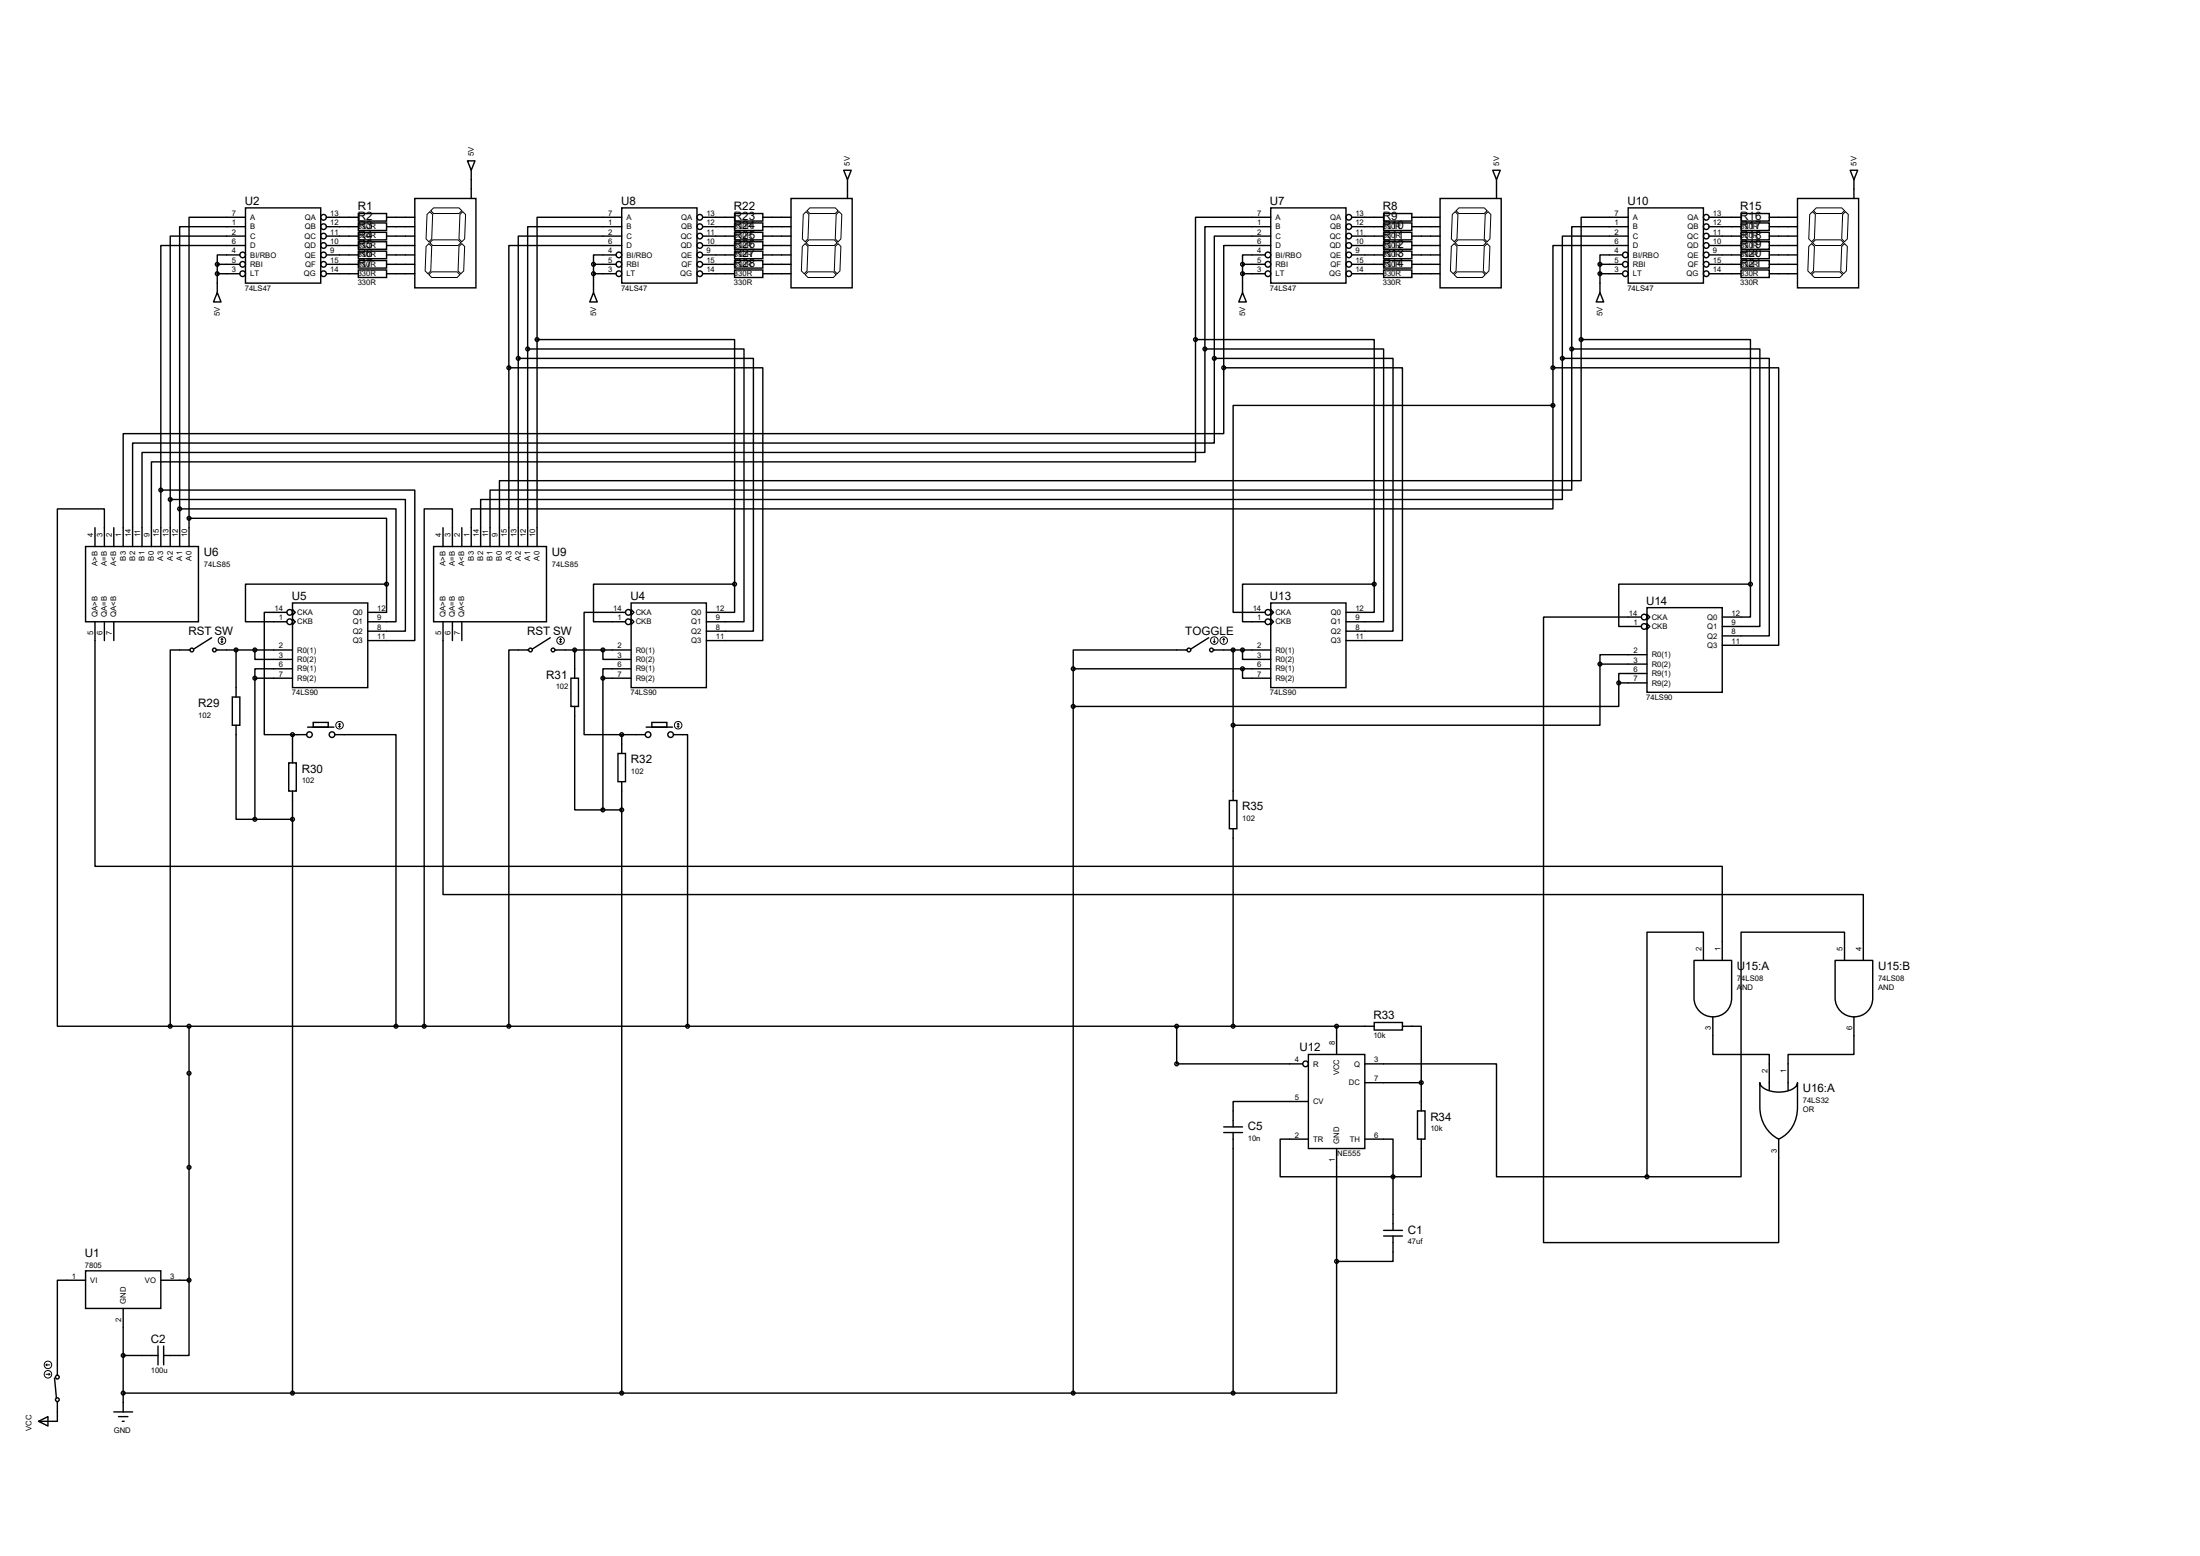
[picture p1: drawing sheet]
<svg xmlns="http://www.w3.org/2000/svg" width="594mm" height="420mm" viewBox="0 0 594 420" stroke-linecap="round" stroke-linejoin="round" font-family="sans-serif">
<g fill="none" stroke="#000" stroke-width=".38">
<path d="M66.3 56.1h20.3v20.4h-20.3zM66.3 58.7h-15.3v81.3M88.1 58.7h8.7M96.8 57.7h7.6v2h-7.6zM104.4 58.7h7.6M112 53.6h16.5v24.1h-16.5zM126.2 43.4h2.1l-1.1 2.6zM127.2 46v7.6M167.9 56.1h20.3v20.4h-20.3zM167.9 58.7h-22.9v33M189.7 58.7h8.7M198.4 57.7h7.6v2h-7.6z"/>
<path d="M206 58.7h7.6M213.6 53.6h16.5v24.1h-16.5zM227.8 46h2.1l-1.1 2.5zM228.8 48.5v5.1M343.1 56.1h20.4v20.4h-20.4zM343.1 58.7h-20.3v33M365 58.7h8.6M373.6 57.7h7.6v2h-7.6zM381.2 58.7h7.7M388.9 53.6h16.5v24.1h-16.5zM403.1 46h2l-1 2.5zM404.1 48.5v5.1"/>
<path d="M439.7 56.1h20.3v20.4h-20.3zM439.7 58.7h-12.7v33M461.5 58.7h8.6M470.1 57.7h7.7v2h-7.7zM477.8 58.7h7.6M485.4 53.6h16.5v24.1h-16.5zM499.6 46h2l-1 2.5zM500.6 48.5v5.1M58.7 79l1 2.5h-2zM58.7 71.4h6.1M58.7 73.9h6.1M58.7 71.4v7.6"/>
<path d="M64.8 68.8h-6.1v2.6M66.3 61.2h-17.8v76.2M66.3 63.8h-20.3v71.1M66.3 66.3h-22.9v66M88.1 61.2h8.7M88.1 63.8h8.7M88.1 66.3h8.7M88.1 68.8h8.7M88.1 71.4h8.7M88.1 73.9h8.7M96.8 60.2h7.6v2h-7.6zM96.8 62.7h7.6v2.1h-7.6z"/>
<path d="M96.8 65.3h7.6v2h-7.6zM96.8 67.8h7.6v2h-7.6zM96.8 70.4h7.6v2h-7.6zM96.8 72.9h7.6v2h-7.6zM104.4 61.2h7.6M104.4 63.8h7.6M104.4 66.3h7.6M104.4 68.8h7.6M104.4 71.4h7.6M104.4 73.9h7.6M160.3 79l1 2.5h-2zM160.3 71.4h6.1"/>
<path d="M160.3 73.9h6.1M160.3 71.4v7.6M166.4 68.8h-6.1v2.6M167.9 61.2h-25.4v33M167.9 63.8h-28v33M167.9 66.3h-30.5v33M189.7 61.2h8.7M189.7 63.8h8.7M189.7 66.3h8.7M189.7 68.8h8.7M189.7 71.4h8.7M189.7 73.9h8.7"/>
<path d="M198.4 60.2h7.6v2h-7.6zM198.4 62.7h7.6v2.1h-7.6zM198.4 65.3h7.6v2h-7.6zM198.4 67.8h7.6v2h-7.6zM198.4 70.4h7.6v2h-7.6zM198.4 72.9h7.6v2h-7.6zM206 61.2h7.6M206 63.8h7.6M206 66.3h7.6M206 68.8h7.6M206 71.4h7.6M206 73.9h7.6"/>
<path d="M335.5 79l1 2.5h-2zM335.5 71.4h6.1M335.5 73.9h6.1M335.5 71.4v7.6M341.6 68.8h-6.1v2.6M343.1 61.2h-17.7v33M343.1 63.8h-15.2v33M343.1 66.3h-12.7v33M365 61.2h8.6M365 63.8h8.6M365 66.3h8.6M365 68.8h8.6"/>
<path d="M365 71.4h8.6M365 73.9h8.6M373.6 60.2h7.6v2h-7.6zM373.6 62.7h7.6v2.1h-7.6zM373.6 65.3h7.6v2h-7.6zM373.6 67.8h7.6v2h-7.6zM373.6 70.4h7.6v2h-7.6zM373.6 72.9h7.6v2h-7.6zM381.2 61.2h7.7M381.2 63.8h7.7M381.2 66.3h7.7M381.2 68.8h7.7"/>
<path d="M381.2 71.4h7.7M381.2 73.9h7.7M432 79l1.1 2.5h-2.1zM432 71.4h6.1M432 73.9h6.1M432 71.4v7.6M438.1 68.8h-6.1v2.6M439.7 61.2h-15.3v33M439.7 63.8h-17.8v33M439.7 66.3h-20.4v33M461.5 61.2h8.6M461.5 63.8h8.6"/>
<path d="M461.5 66.3h8.6M461.5 68.8h8.6M461.5 71.4h8.6M461.5 73.9h8.6M470.1 60.2h7.7v2h-7.7zM470.1 62.7h7.7v2.1h-7.7zM470.1 65.3h7.7v2h-7.7zM470.1 67.8h7.7v2h-7.7zM470.1 70.4h7.7v2h-7.7zM470.1 72.9h7.7v2h-7.7zM477.8 61.2h7.6M477.8 63.8h7.6"/>
<path d="M477.8 66.3h7.6M477.8 68.8h7.6M477.8 71.4h7.6M477.8 73.9h7.6M137.4 99.3h68.6v73.7h-15.3M137.4 99.3v48.3M139.9 96.8h63.5v73.6h-12.7M139.9 96.8v50.8M142.5 94.2h58.4v73.7h-10.2M142.5 94.2v53.4M145 91.7h53.4v66M145 91.7v55.9"/>
<path d="M322.8 91.7v33h-281.9v22.9M322.8 91.7h48.3v66M325.4 94.2v28h-287.1v25.4M325.4 94.2h48.2v73.7h-10.1M327.9 96.8v22.8h-292.1v28M327.9 96.8h48.3v73.6h-12.7M330.4 99.3v17.8h-297.1v30.5M330.4 99.3h48.3v73.7h-15.2M419.3 99.3h61v74.9h-15.2M419.3 99.3v10.2M421.9 96.8v38.1h-292.1v12.7M421.9 96.8h55.9v74.9h-12.7"/>
<path d="M424.4 94.2v38.1h-292.1v15.3M424.4 94.2h50.8v75h-10.1M427 91.7v38.1h-292.1v17.8M427 91.7h45.7v66M419.3 109.5v27.9h-292.1v10.2M419.3 109.5h-86.3v55.9h8.6M43.4 132.3h68.6v40.7h-12.7M43.4 132.3v15.3M46 134.9h63.5v35.5h-10.2M46 134.9v12.7M48.5 137.4h58.4v30.5h-7.6M48.5 137.4v10.2"/>
<path d="M51 140h53.4v17.7M51 140v7.6M23.1 147.6h30.5v20.3h-30.5zM25.6 142.5v5.1M28.2 147.6v-10.2h-12.7v139.7h30.5M30.7 142.5v5.1M104.4 157.7h-38.1v10.2h11.2M104.4 157.7v7.7h-5.1M117.1 147.6h30.5v20.3h-30.5zM119.6 142.5v5.1M122.2 147.6v-10.2h-7.7v139.7M124.7 142.5v5.1"/>
<path d="M198.4 157.7v7.7h-7.7M198.4 157.7h-38.1v10.2h8.6M371.1 157.7v7.7h-7.6M371.1 157.7h-35.6v10.2h6.1M472.7 157.7v8.9h-7.6M472.7 157.7h-35.6v11.5h6.1M25.6 167.9v66h439.5v25.4M28.2 167.9v5.1M30.7 167.9v5.1M51.3 175.5h-5.3v101.6M57.1 172.2l-4.8 3.1M58.4 175.5h20.6"/>
<path d="M63.7 175.5v12.7M68.8 175.5v2.6h10.2M77.5 165.4h-6.1v33h7.6M79 162.8h20.3v22.9h-20.3zM79 164.6l.7 .8-.7 .7zM79 167.1l.7 .8-.7 .8zM119.6 167.9v73.7h383.6v17.7M122.2 167.9v5.1M124.7 167.9v5.1M142.7 175.5h-5.3v101.6M148.6 172.2l-4.8 3.1M149.9 175.5h20.5"/>
<path d="M155.2 175.5v7.6M162.8 175.5v2.6h7.6M168.9 165.4h-11.2v33h10.2M170.4 162.8h20.3v22.9h-20.3zM170.4 164.6l.8 .8-.8 .7zM170.4 167.1l.8 .8-.8 .8zM320.5 175.5h-30.7v5.1M326.4 172.2l-4.8 3.1M327.7 175.5h15.4M333 175.5v40.7M335.5 175.5v2.6h7.6M343.1 162.8h20.4v22.9h-20.4z"/>
<path d="M343.1 164.6l.8 .8-.8 .7zM343.1 167.1l.8 .8-.8 .8zM432 179.3v16.5h-99M432 179.3h12.7M443.2 166.6h-26.4v168.9h63.5v-27.9M444.7 164.1h20.4v22.8h-20.4zM444.7 165.9l.8 .7-.8 .8zM444.7 168.4l.8 .8-.8 .7zM444.7 176.8h-12.7v2.5M62.7 188.2h2.1v7.6h-2.1zM63.7 195.8v25.4h5.1M68.8 183.1h10.2"/>
<path d="M68.8 183.1v38.1M79 180.6h-10.2v2.5M79 198.4h3.8M79 198.4v7.6M83.1 196.3h7.1M84.6 195.1h4v1.2h-4zM90.4 198.4h16.5v78.7M154.2 183.1h2v7.7h-2zM155.2 190.8v27.9h7.6M162.8 183.1h7.6M162.8 183.1v35.6M167.9 198.4h6.3"/>
<path d="M167.9 198.4v5.1M170.4 180.6h-7.6v2.5M174.5 196.3h7.1M176 195.1h4.1v1.2h-4.1zM181.9 198.4h3.8v78.7M289.8 180.6h53.3M289.8 180.6v195.6M335.5 180.6v2.5h7.6M437.1 184.4v6.4h-147.3M437.1 184.4h7.6M444.7 181.9h-7.6v2.5M78 206h2v7.6h-2z"/>
<path d="M79 213.6v162.6M162.8 218.7h5.1M166.9 203.5h2v7.6h-2zM167.9 211.1v165.1M332 216.2h2v7.6h-2zM68.8 221.2h10.2M333 223.8v53.3M457.4 259.3h10.2v10.2a5.1 5.1 0 0 1-5.1 5.1 5.1 5.1 0 0 1-5.1-5.1zM460 259.3v-7.6h-15.3v66.1M495.5 259.3h10.2v10.2a5.1 5.1 0 0 1-5.1 5.1 5.1 5.1 0 0 1-5.1-5.1zM498.1 259.3v-7.6h-28v66.1h-25.4M46 277.1h325.1"/>
<path d="M51 277.1v68.6M317.7 277.1v10.2h34.1M360.9 277.1v7.6M371.1 276.1h7.6v2h-7.6zM378.7 277.1h5.1v15.3M462.5 274.6v10.1h15.3v9.7M500.6 274.6v10.1h-17.8v9.7M353.3 284.7h15.2v25.4h-15.2zM353.3 297.4h-20.3v6.9M368.5 287.3h35.6v30.5h40.6M368.5 292.4h15.3M382.8 300h2v7.6h-2z"/>
<path d="M383.8 292.4v7.6M475.2 292.4a3.5 3.5 0 0 0 3.1 2.3 7.3 7.3 0 0 0 6.7-1.4l.4-.9v6.6a9.2 9.2 0 0 1-5.1 8.6 9.5 9.5 0 0 1-5.1-8.6zM330.4 305.8h5.1M330.4 304.3h5.1M333 305.8v70.4M353.3 307.6h-7.6v10.2h30.5M360.9 310.1v30.5M368.5 307.6h7.7v10.2M376.2 317.8v14.4M383.8 307.6v10.2h-7.6M373.6 333.8h5.1M373.6 332.2h5.1"/>
<path d="M376.2 333.8v6.8h-15.3M23.1 343.2h20.3v10.1h-20.3zM23.1 345.7h-7.6v25.6M33.3 353.3v28M43.4 345.7h7.6M51 345.7v20.3h-6.8M360.9 340.6v35.6h-27.9M14.7 372.1l.5 5.3M15.5 378.5v5.3h-5.1M33.3 366h9.4M33.3 376.2h299.7M42.7 363.5v5.1"/>
<path d="M44.2 363.5v5.1M10.4 383.8l2.5-1.3v2.6zM30.7 381.3h5.1M32 382.5h2.5M33 383.8h.5"/>
<circle cx="87.4" cy="58.7" r=".76"/>
<circle cx="189" cy="58.7" r=".76"/>
<circle cx="364.2" cy="58.7" r=".76"/>
<circle cx="460.8" cy="58.7" r=".76"/>
<circle cx="58.7" cy="73.9" r=".51"/>
<circle cx="58.7" cy="71.4" r=".51"/>
<circle cx="65.5" cy="73.9" r=".76"/>
<circle cx="65.5" cy="68.8" r=".76"/>
<circle cx="65.5" cy="71.4" r=".76"/>
<circle cx="87.4" cy="73.9" r=".76"/>
<circle cx="87.4" cy="63.7" r=".76"/>
<circle cx="87.4" cy="61.2" r=".76"/>
<circle cx="87.4" cy="66.3" r=".76"/>
<circle cx="87.4" cy="68.8" r=".76"/>
<circle cx="87.4" cy="71.4" r=".76"/>
<circle cx="160.3" cy="73.9" r=".51"/>
<circle cx="160.3" cy="71.4" r=".51"/>
<circle cx="167.1" cy="71.4" r=".76"/>
<circle cx="167.1" cy="73.9" r=".76"/>
<circle cx="167.1" cy="68.8" r=".76"/>
<circle cx="189" cy="66.3" r=".76"/>
<circle cx="189" cy="71.4" r=".76"/>
<circle cx="189" cy="61.2" r=".76"/>
<circle cx="189" cy="68.8" r=".76"/>
<circle cx="189" cy="63.7" r=".76"/>
<circle cx="189" cy="73.9" r=".76"/>
<circle cx="335.5" cy="71.4" r=".51"/>
<circle cx="335.5" cy="73.9" r=".51"/>
<circle cx="342.4" cy="68.8" r=".76"/>
<circle cx="342.4" cy="71.4" r=".76"/>
<circle cx="342.4" cy="73.9" r=".76"/>
<circle cx="364.2" cy="61.2" r=".76"/>
<circle cx="364.2" cy="68.8" r=".76"/>
<circle cx="364.2" cy="71.4" r=".76"/>
<circle cx="364.2" cy="66.3" r=".76"/>
<circle cx="364.2" cy="63.7" r=".76"/>
<circle cx="364.2" cy="73.9" r=".76"/>
<circle cx="432" cy="73.9" r=".51"/>
<circle cx="432" cy="71.4" r=".51"/>
<circle cx="438.9" cy="73.9" r=".76"/>
<circle cx="438.9" cy="68.8" r=".76"/>
<circle cx="438.9" cy="71.4" r=".76"/>
<circle cx="460.8" cy="63.7" r=".76"/>
<circle cx="460.8" cy="61.2" r=".76"/>
<circle cx="460.8" cy="73.9" r=".76"/>
<circle cx="460.8" cy="66.3" r=".76"/>
<circle cx="460.8" cy="68.8" r=".76"/>
<circle cx="460.8" cy="71.4" r=".76"/>
<circle cx="137.4" cy="99.3" r=".51"/>
<circle cx="139.9" cy="96.8" r=".51"/>
<circle cx="142.5" cy="94.2" r=".51"/>
<circle cx="145" cy="91.7" r=".51"/>
<circle cx="322.8" cy="91.7" r=".51"/>
<circle cx="325.4" cy="94.2" r=".51"/>
<circle cx="327.9" cy="96.8" r=".51"/>
<circle cx="330.4" cy="99.3" r=".51"/>
<circle cx="419.3" cy="99.3" r=".51"/>
<circle cx="421.9" cy="96.8" r=".51"/>
<circle cx="424.4" cy="94.2" r=".51"/>
<circle cx="427" cy="91.7" r=".51"/>
<circle cx="419.3" cy="109.5" r=".51"/>
<circle cx="43.4" cy="132.3" r=".51"/>
<circle cx="46" cy="134.9" r=".51"/>
<circle cx="48.5" cy="137.4" r=".51"/>
<circle cx="51" cy="139.9" r=".51"/>
<circle cx="104.4" cy="157.7" r=".51"/>
<circle cx="198.4" cy="157.7" r=".51"/>
<circle cx="371.1" cy="157.7" r=".51"/>
<circle cx="472.7" cy="157.7" r=".51"/>
<circle cx="51.8" cy="175.5" r=".51"/>
<circle cx="57.9" cy="175.5" r=".51"/>
<circle cx="63.7" cy="175.5" r=".51"/>
<circle cx="68.8" cy="175.5" r=".51"/>
<circle cx="78.2" cy="165.3" r=".76"/>
<circle cx="78.2" cy="167.9" r=".76"/>
<circle cx="143.2" cy="175.5" r=".51"/>
<circle cx="149.3" cy="175.5" r=".51"/>
<circle cx="155.2" cy="175.5" r=".51"/>
<circle cx="162.8" cy="175.5" r=".51"/>
<circle cx="169.7" cy="165.3" r=".76"/>
<circle cx="169.7" cy="167.9" r=".76"/>
<circle cx="321" cy="175.5" r=".51"/>
<circle cx="327.1" cy="175.5" r=".51"/>
<circle cx="333" cy="175.5" r=".51"/>
<circle cx="335.5" cy="175.5" r=".51"/>
<circle cx="342.4" cy="167.9" r=".76"/>
<circle cx="342.4" cy="165.3" r=".76"/>
<circle cx="432" cy="179.3" r=".51"/>
<circle cx="444" cy="169.2" r=".76"/>
<circle cx="444" cy="166.6" r=".76"/>
<circle cx="68.8" cy="183.1" r=".51"/>
<circle cx="79" cy="198.4" r=".51"/>
<circle cx="83.6" cy="198.4" r=".76"/>
<circle cx="89.7" cy="198.4" r=".76"/>
<circle cx="162.8" cy="183.1" r=".51"/>
<circle cx="167.9" cy="198.4" r=".51"/>
<circle cx="175" cy="198.4" r=".76"/>
<circle cx="181.1" cy="198.4" r=".76"/>
<circle cx="289.8" cy="180.6" r=".51"/>
<circle cx="289.8" cy="190.7" r=".51"/>
<circle cx="333" cy="195.8" r=".51"/>
<circle cx="335.5" cy="180.6" r=".51"/>
<circle cx="437.1" cy="184.4" r=".51"/>
<circle cx="162.8" cy="218.7" r=".51"/>
<circle cx="167.9" cy="218.7" r=".51"/>
<circle cx="68.8" cy="221.2" r=".51"/>
<circle cx="79" cy="221.2" r=".51"/>
<circle cx="46" cy="277.1" r=".51"/>
<circle cx="51" cy="277.1" r=".51"/>
<circle cx="106.9" cy="277.1" r=".51"/>
<circle cx="114.5" cy="277.1" r=".51"/>
<circle cx="137.4" cy="277.1" r=".51"/>
<circle cx="185.7" cy="277.1" r=".51"/>
<circle cx="317.7" cy="277.1" r=".51"/>
<circle cx="333" cy="277.1" r=".51"/>
<circle cx="360.9" cy="277.1" r=".51"/>
<circle cx="51" cy="289.8" r=".51"/>
<circle cx="317.7" cy="287.3" r=".51"/>
<circle cx="352.5" cy="287.3" r=".76"/>
<circle cx="383.8" cy="292.3" r=".51"/>
<circle cx="51" cy="315.2" r=".51"/>
<circle cx="376.2" cy="317.7" r=".51"/>
<circle cx="444.7" cy="317.7" r=".51"/>
<circle cx="51" cy="345.7" r=".51"/>
<circle cx="360.9" cy="340.6" r=".51"/>
<circle cx="15.5" cy="371.9" r=".51"/>
<circle cx="15.5" cy="377.9" r=".51"/>
<circle cx="33.3" cy="366" r=".51"/>
<circle cx="33.3" cy="376.2" r=".51"/>
<circle cx="79" cy="376.2" r=".51"/>
<circle cx="167.9" cy="376.2" r=".51"/>
<circle cx="289.8" cy="376.2" r=".51"/>
<circle cx="333" cy="376.2" r=".51"/>
</g>
<g fill="none" stroke="#000" stroke-width=".27">
<path d="M115.3 57.9l.8-.8 .7 .8-.2 6.6-.8 .8-.7-.8zM116.3 56.9l.8-.8h6.8l.8 .8-.8 .8h-6.8zM124.2 57.9l.8-.8 .7 .8-.2 6.6-.8 .8-.8-.8zM216.9 57.9l.8-.8 .7 .8-.2 6.6-.8 .8-.7-.8zM217.9 56.9l.8-.8h6.8l.8 .8-.8 .8h-6.8zM225.8 57.9l.8-.8 .7 .8-.2 6.6-.8 .8-.8-.8zM392.2 57.9l.7-.8 .8 .8-.3 6.6-.7 .8-.8-.8zM393.2 56.9l.7-.8h6.9l.8 .8-.8 .8h-6.9zM401.1 57.9l.7-.8 .8 .8-.3 6.6-.7 .8-.8-.8zM488.7 57.9l.7-.8 .8 .8-.2 6.6-.8 .8-.8-.8zM489.7 56.9l.8-.8h6.8l.8 .8-.8 .8h-6.8zM497.6 57.9l.7-.8 .8 .8-.3 6.6-.7 .8-.8-.8z"/>
<path d="M115.1 66.5l.7-.7 .8 .7-.3 6.7-.7 .7-.8-.7zM115.8 74.2l.8-.8h6.8l.8 .8-.8 .7h-6.8zM116.1 65.5l.7-.7h6.9l.8 .7-.8 .8h-6.9zM123.9 66.5l.8-.7 .8 .7-.3 6.7-.7 .7-.8-.7zM216.7 66.5l.7-.7 .8 .7-.3 6.7-.7 .7-.8-.7zM217.4 74.2l.8-.8h6.8l.8 .8-.8 .7h-6.8zM217.7 65.5l.7-.7h6.9l.8 .7-.8 .8h-6.9zM225.5 66.5l.8-.7 .8 .7-.3 6.7-.7 .7-.8-.7zM391.9 66.5l.8-.7 .7 .7-.2 6.7-.8 .7-.7-.7zM392.7 74.2l.7-.8h6.9l.8 .8-.8 .7h-6.9zM392.9 65.5l.8-.7h6.9l.7 .7-.7 .8h-6.9zM400.8 66.5l.8-.7 .7 .7-.2 6.7-.8 .7-.7-.7z"/>
<path d="M488.4 66.5l.8-.7 .8 .7-.3 6.7-.8 .7-.7-.7zM489.2 74.2l.8-.8h6.8l.8 .8-.8 .7h-6.8zM489.4 65.5l.8-.7h6.9l.7 .7-.7 .8h-6.9zM497.3 66.5l.8-.7 .7 .7-.2 6.7-.8 .7-.7-.7zM59.7 173.2l.2 .3M59.9 172.5v1M59.9 172.5l-.2 .2M59.9 172.5l.3 .2M60.2 173.2l-.3 .3M151.1 173.2l.3 .3M151.4 172.5v1M151.4 172.5l-.3 .2"/>
<path d="M151.4 172.5l.2 .2M151.6 173.2l-.2 .3M327.7 173.2l.2 .3M327.9 172.5v1M328.2 173.2l-.3 .3M330.4 172.5l-.2 .2M330.4 172.5l.3 .2M330.4 172.5v1M91.4 196.1l.3 .2M91.7 195.3v1M91.7 195.3l-.3 .3M91.7 195.3l.2 .3"/>
<path d="M91.9 196.1l-.2 .2M182.9 196.1l.2 .2M183.1 195.3v1M183.1 195.3l-.2 .3M183.1 195.3l.3 .3M183.4 196.1l-.3 .2M12.4 371.1h1.1M12.4 368.6l.3 .2M12.4 368.6h1.1M12.7 368.3l-.3 .3M13.2 370.8l.3 .3M13.5 371.1l-.3 .2"/>
<circle cx="59.9" cy="173" r="1.02"/>
<circle cx="151.4" cy="173" r="1.02"/>
<circle cx="327.9" cy="173" r="1.02"/>
<circle cx="330.4" cy="173" r="1.02"/>
<circle cx="91.7" cy="195.8" r="1.02"/>
<circle cx="183.1" cy="195.8" r="1.02"/>
<circle cx="12.9" cy="371.1" r="1.02"/>
<circle cx="12.9" cy="368.6" r="1.02"/>
</g>
<g font-size="3.1">
<text x="66.1" y="55.3">U2</text>
<text x="96.6" y="56.8">R1</text>
<text x="96.6" y="59.4">R2</text>
<text x="167.7" y="55.3">U8</text>
<text x="198.2" y="56.8">R22</text>
<text x="198.2" y="59.4">R23</text>
<text x="342.9" y="55.3">U7</text>
<text x="373.4" y="56.8">R8</text>
<text x="373.4" y="59.4">R9</text>
<text x="439.5" y="55.3">U10</text>
<text x="469.9" y="56.8">R15</text>
<text x="469.9" y="59.4">R16</text>
<text x="96.6" y="61.9">R3</text>
<text x="96.6" y="64.4">R4</text>
<text x="198.2" y="61.9">R24</text>
<text x="198.2" y="64.4">R25</text>
<text x="373.4" y="61.9">R10</text>
<text x="373.4" y="64.4">R11</text>
<text x="469.9" y="61.9">R17</text>
<text x="469.9" y="64.4">R18</text>
<text x="96.6" y="67">R5</text>
<text x="96.6" y="69.5">R6</text>
<text x="198.2" y="67">R26</text>
<text x="198.2" y="69.5">R27</text>
<text x="373.4" y="67">R12</text>
<text x="373.4" y="69.5">R13</text>
<text x="469.9" y="67">R19</text>
<text x="469.9" y="69.5">R20</text>
<text x="96.6" y="72.1">R7</text>
<text x="198.2" y="72.1">R28</text>
<text x="373.4" y="72.1">R14</text>
<text x="469.9" y="72.1">R21</text>
<text x="55.1" y="150.2">U6</text>
<text x="149" y="150.2">U9</text>
<text x="78.8" y="162">U5</text>
<text x="170.3" y="162">U4</text>
<text x="342.9" y="162">U13</text>
<text x="444.5" y="163.2">U14</text>
<text x="50.9" y="171.4">RST SW</text>
<text x="142.3" y="171.4">RST SW</text>
<text x="320.1" y="171.4">TOGGLE</text>
<text x="147.5" y="183.3">R31</text>
<text x="53.5" y="190.9">R29</text>
<text x="81.5" y="208.6">R30</text>
<text x="170.4" y="206.1">R32</text>
<text x="335.4" y="218.8">R35</text>
<text x="469" y="262">U15:A</text>
<text x="507.1" y="262">U15:B</text>
<text x="370.9" y="275.2">R33</text>
<text x="350.9" y="283.8">U12</text>
<text x="486.8" y="295">U16:A</text>
<text x="337" y="305.1">C5</text>
<text x="386.2" y="302.6">R34</text>
<text x="380.1" y="333.1">C1</text>
<text x="22.9" y="339.4">U1</text>
<text x="40.7" y="362.6">C2</text>
</g>
<g font-size="2.1">
<text x="127.9" y="42.2" transform="rotate(-90 127.9 42.2)">5V</text>
<text x="229.5" y="44.7" transform="rotate(-90 229.5 44.7)">5V</text>
<text x="404.8" y="44.7" transform="rotate(-90 404.8 44.7)">5V</text>
<text x="501.3" y="44.7" transform="rotate(-90 501.3 44.7)">5V</text>
<text x="62.6" y="58.3">7</text>
<text x="67.6" y="59.4">A</text>
<text x="82.3" y="59.4">QA</text>
<text x="89.1" y="58.3">13</text>
<text x="164.2" y="58.3">7</text>
<text x="169.2" y="59.4">A</text>
<text x="183.9" y="59.4">QA</text>
<text x="190.7" y="58.3">13</text>
<text x="339.5" y="58.3">7</text>
<text x="344.4" y="59.4">A</text>
<text x="359.2" y="59.4">QA</text>
<text x="366" y="58.3">13</text>
<text x="436" y="58.3">7</text>
<text x="440.9" y="59.4">A</text>
<text x="455.7" y="59.4">QA</text>
<text x="462.5" y="58.3">13</text>
<text x="62.6" y="60.8">1</text>
<text x="62.6" y="63.3">2</text>
<text x="62.6" y="65.9">6</text>
<text x="67.6" y="61.9">B</text>
<text x="67.6" y="64.5">C</text>
<text x="82.2" y="64.5">QC</text>
<text x="82.3" y="61.9">QB</text>
<text x="89.1" y="63.3">11</text>
<text x="89.1" y="65.9">10</text>
<text x="89.1" y="60.8">12</text>
<text x="96.6" y="61.8">330R</text>
<text x="96.6" y="64.3">330R</text>
<text x="164.2" y="60.8">1</text>
<text x="164.2" y="63.3">2</text>
<text x="164.2" y="65.9">6</text>
<text x="169.2" y="61.9">B</text>
<text x="169.2" y="64.5">C</text>
<text x="183.8" y="64.5">QC</text>
<text x="183.9" y="61.9">QB</text>
<text x="190.7" y="60.8">12</text>
<text x="190.7" y="63.3">11</text>
<text x="190.7" y="65.9">10</text>
<text x="198.2" y="61.8">330R</text>
<text x="198.2" y="64.3">330R</text>
<text x="339.5" y="60.8">1</text>
<text x="339.5" y="63.3">2</text>
<text x="339.5" y="65.9">6</text>
<text x="344.4" y="61.9">B</text>
<text x="344.4" y="64.5">C</text>
<text x="359.1" y="64.5">QC</text>
<text x="359.2" y="61.9">QB</text>
<text x="366" y="60.8">12</text>
<text x="366" y="63.3">11</text>
<text x="366" y="65.9">10</text>
<text x="373.4" y="61.8">330R</text>
<text x="373.4" y="64.3">330R</text>
<text x="436" y="60.8">1</text>
<text x="436" y="63.3">2</text>
<text x="436" y="65.9">6</text>
<text x="440.9" y="61.9">B</text>
<text x="440.9" y="64.5">C</text>
<text x="455.6" y="64.5">QC</text>
<text x="455.7" y="61.9">QB</text>
<text x="462.5" y="63.3">11</text>
<text x="462.5" y="65.9">10</text>
<text x="462.5" y="60.8">12</text>
<text x="469.9" y="61.8">330R</text>
<text x="469.9" y="64.3">330R</text>
<text x="62.6" y="68.4">4</text>
<text x="62.6" y="71">5</text>
<text x="67.6" y="67">D</text>
<text x="67.6" y="69.6">BI/RBO</text>
<text x="82.2" y="67">QD</text>
<text x="82.3" y="69.6">QE</text>
<text x="89.1" y="68.4">9</text>
<text x="89.1" y="71">15</text>
<text x="96.6" y="66.9">330R</text>
<text x="96.6" y="69.4">330R</text>
<text x="96.6" y="72">330R</text>
<text x="164.2" y="68.4">4</text>
<text x="164.2" y="71">5</text>
<text x="169.2" y="67">D</text>
<text x="169.2" y="69.6">BI/RBO</text>
<text x="183.8" y="67">QD</text>
<text x="183.9" y="69.6">QE</text>
<text x="190.7" y="68.4">9</text>
<text x="190.7" y="71">15</text>
<text x="198.2" y="66.9">330R</text>
<text x="198.2" y="69.4">330R</text>
<text x="198.2" y="72">330R</text>
<text x="339.5" y="68.4">4</text>
<text x="339.5" y="71">5</text>
<text x="344.4" y="67">D</text>
<text x="344.4" y="69.6">BI/RBO</text>
<text x="359.1" y="67">QD</text>
<text x="359.2" y="69.6">QE</text>
<text x="366" y="68.4">9</text>
<text x="366" y="71">15</text>
<text x="373.4" y="66.9">330R</text>
<text x="373.4" y="69.4">330R</text>
<text x="373.4" y="72">330R</text>
<text x="436" y="68.4">4</text>
<text x="436" y="71">5</text>
<text x="440.9" y="67">D</text>
<text x="440.9" y="69.6">BI/RBO</text>
<text x="455.6" y="67">QD</text>
<text x="455.7" y="69.6">QE</text>
<text x="462.5" y="68.4">9</text>
<text x="462.5" y="71">15</text>
<text x="469.9" y="66.9">330R</text>
<text x="469.9" y="69.4">330R</text>
<text x="469.9" y="72">330R</text>
<text x="62.6" y="73.5">3</text>
<text x="67.6" y="72.1">RBI</text>
<text x="67.6" y="74.6">LT</text>
<text x="82.1" y="74.6">QG</text>
<text x="82.4" y="72.1">QF</text>
<text x="89.1" y="73.5">14</text>
<text x="96.6" y="74.5">330R</text>
<text x="96.6" y="77">330R</text>
<text x="164.2" y="73.5">3</text>
<text x="169.2" y="72.1">RBI</text>
<text x="169.2" y="74.6">LT</text>
<text x="183.7" y="74.6">QG</text>
<text x="184" y="72.1">QF</text>
<text x="190.7" y="73.5">14</text>
<text x="198.2" y="74.5">330R</text>
<text x="198.2" y="77">330R</text>
<text x="339.5" y="73.5">3</text>
<text x="344.4" y="72.1">RBI</text>
<text x="344.4" y="74.6">LT</text>
<text x="358.9" y="74.6">QG</text>
<text x="359.3" y="72.1">QF</text>
<text x="366" y="73.5">14</text>
<text x="373.4" y="74.5">330R</text>
<text x="373.4" y="77">330R</text>
<text x="436" y="73.5">3</text>
<text x="440.9" y="72.1">RBI</text>
<text x="440.9" y="74.6">LT</text>
<text x="455.5" y="74.6">QG</text>
<text x="455.8" y="72.1">QF</text>
<text x="462.5" y="73.5">14</text>
<text x="469.9" y="74.5">330R</text>
<text x="469.9" y="77">330R</text>
<text x="66.1" y="78.6">74LS47</text>
<text x="167.7" y="78.6">74LS47</text>
<text x="342.9" y="78.6">74LS47</text>
<text x="439.5" y="78.6">74LS47</text>
<text x="59.3" y="85.3" transform="rotate(-90 59.3 85.3)">5V</text>
<text x="160.9" y="85.3" transform="rotate(-90 160.9 85.3)">5V</text>
<text x="336.2" y="85.3" transform="rotate(-90 336.2 85.3)">5V</text>
<text x="432.7" y="85.3" transform="rotate(-90 432.7 85.3)">5V</text>
<text x="25.1" y="145" transform="rotate(-90 25.1 145)">4</text>
<text x="27.7" y="145" transform="rotate(-90 27.7 145)">3</text>
<text x="30.2" y="145" transform="rotate(-90 30.2 145)">2</text>
<text x="32.8" y="145" transform="rotate(-90 32.8 145)">1</text>
<text x="35.3" y="145" transform="rotate(-90 35.3 145)">14</text>
<text x="37.8" y="145" transform="rotate(-90 37.8 145)">11</text>
<text x="40.4" y="145" transform="rotate(-90 40.4 145)">9</text>
<text x="42.9" y="145" transform="rotate(-90 42.9 145)">15</text>
<text x="45.5" y="145" transform="rotate(-90 45.5 145)">13</text>
<text x="48" y="145" transform="rotate(-90 48 145)">12</text>
<text x="50.5" y="145" transform="rotate(-90 50.5 145)">10</text>
<text x="119.1" y="145" transform="rotate(-90 119.1 145)">4</text>
<text x="121.7" y="145" transform="rotate(-90 121.7 145)">3</text>
<text x="124.2" y="145" transform="rotate(-90 124.2 145)">2</text>
<text x="126.7" y="145" transform="rotate(-90 126.7 145)">1</text>
<text x="129.3" y="145" transform="rotate(-90 129.3 145)">14</text>
<text x="131.8" y="145" transform="rotate(-90 131.8 145)">11</text>
<text x="134.4" y="145" transform="rotate(-90 134.4 145)">9</text>
<text x="136.9" y="145" transform="rotate(-90 136.9 145)">15</text>
<text x="139.4" y="145" transform="rotate(-90 139.4 145)">13</text>
<text x="142" y="145" transform="rotate(-90 142 145)">12</text>
<text x="144.5" y="145" transform="rotate(-90 144.5 145)">10</text>
<text x="26.3" y="152.9" transform="rotate(-90 26.3 152.9)">A&gt;B</text>
<text x="28.9" y="152.9" transform="rotate(-90 28.9 152.9)">A=B</text>
<text x="31.4" y="152.9" transform="rotate(-90 31.4 152.9)">A&lt;B</text>
<text x="33.9" y="151.4" transform="rotate(-90 33.9 151.4)">B3</text>
<text x="36.5" y="151.4" transform="rotate(-90 36.5 151.4)">B2</text>
<text x="39" y="151.4" transform="rotate(-90 39 151.4)">B1</text>
<text x="41.6" y="151.4" transform="rotate(-90 41.6 151.4)">B0</text>
<text x="44.1" y="151.4" transform="rotate(-90 44.1 151.4)">A3</text>
<text x="46.6" y="151.4" transform="rotate(-90 46.6 151.4)">A2</text>
<text x="49.2" y="151.4" transform="rotate(-90 49.2 151.4)">A1</text>
<text x="51.7" y="151.4" transform="rotate(-90 51.7 151.4)">A0</text>
<text x="55.1" y="153.1">74LS85</text>
<text x="120.3" y="152.9" transform="rotate(-90 120.3 152.9)">A&gt;B</text>
<text x="122.8" y="152.9" transform="rotate(-90 122.8 152.9)">A=B</text>
<text x="125.4" y="152.9" transform="rotate(-90 125.4 152.9)">A&lt;B</text>
<text x="127.9" y="151.4" transform="rotate(-90 127.9 151.4)">B3</text>
<text x="130.5" y="151.4" transform="rotate(-90 130.5 151.4)">B2</text>
<text x="133" y="151.4" transform="rotate(-90 133 151.4)">B1</text>
<text x="135.5" y="151.4" transform="rotate(-90 135.5 151.4)">B0</text>
<text x="138.1" y="151.4" transform="rotate(-90 138.1 151.4)">A3</text>
<text x="140.6" y="151.4" transform="rotate(-90 140.6 151.4)">A2</text>
<text x="143.2" y="151.4" transform="rotate(-90 143.2 151.4)">A1</text>
<text x="145.7" y="151.4" transform="rotate(-90 145.7 151.4)">A0</text>
<text x="149" y="153.1">74LS85</text>
<text x="26.3" y="166.6" transform="rotate(-90 26.3 166.6)">QA&gt;B</text>
<text x="28.9" y="166.6" transform="rotate(-90 28.9 166.6)">QA=B</text>
<text x="31.4" y="166.6" transform="rotate(-90 31.4 166.6)">QA&lt;B</text>
<text x="74.1" y="164.9">14</text>
<text x="75.3" y="167.5">1</text>
<text x="80.3" y="166.1">CKA</text>
<text x="95.2" y="166.1">Q0</text>
<text x="101.8" y="164.9">12</text>
<text x="101.8" y="167.5">9</text>
<text x="120.3" y="166.6" transform="rotate(-90 120.3 166.6)">QA&gt;B</text>
<text x="122.8" y="166.6" transform="rotate(-90 122.8 166.6)">QA=B</text>
<text x="125.4" y="166.6" transform="rotate(-90 125.4 166.6)">QA&lt;B</text>
<text x="165.6" y="164.9">14</text>
<text x="166.7" y="167.5">1</text>
<text x="171.7" y="166.1">CKA</text>
<text x="186.7" y="166.1">Q0</text>
<text x="193.3" y="164.9">12</text>
<text x="193.3" y="167.5">9</text>
<text x="338.3" y="164.9">14</text>
<text x="339.5" y="167.5">1</text>
<text x="344.4" y="166.1">CKA</text>
<text x="359.4" y="166.1">Q0</text>
<text x="366" y="164.9">12</text>
<text x="366" y="167.5">9</text>
<text x="439.9" y="166.2">14</text>
<text x="446" y="167.3">CKA</text>
<text x="461" y="167.3">Q0</text>
<text x="467.6" y="166.2">12</text>
<text x="25.1" y="171.6" transform="rotate(-90 25.1 171.6)">5</text>
<text x="27.7" y="171.6" transform="rotate(-90 27.7 171.6)">6</text>
<text x="30.2" y="171.6" transform="rotate(-90 30.2 171.6)">7</text>
<text x="80.3" y="168.6">CKB</text>
<text x="95.2" y="168.6">Q1</text>
<text x="95.2" y="171.2">Q2</text>
<text x="95.2" y="173.7">Q3</text>
<text x="101.8" y="170">8</text>
<text x="101.8" y="172.6">11</text>
<text x="119.1" y="171.6" transform="rotate(-90 119.1 171.6)">5</text>
<text x="121.7" y="171.6" transform="rotate(-90 121.7 171.6)">6</text>
<text x="124.2" y="171.6" transform="rotate(-90 124.2 171.6)">7</text>
<text x="171.7" y="168.6">CKB</text>
<text x="186.7" y="168.6">Q1</text>
<text x="186.7" y="171.2">Q2</text>
<text x="186.7" y="173.7">Q3</text>
<text x="193.3" y="170">8</text>
<text x="193.3" y="172.6">11</text>
<text x="344.4" y="168.6">CKB</text>
<text x="359.4" y="168.6">Q1</text>
<text x="359.4" y="171.2">Q2</text>
<text x="359.4" y="173.7">Q3</text>
<text x="366" y="170">8</text>
<text x="366" y="172.6">11</text>
<text x="441.1" y="168.7">1</text>
<text x="446" y="169.9">CKB</text>
<text x="461" y="169.9">Q1</text>
<text x="461" y="172.4">Q2</text>
<text x="467.6" y="168.7">9</text>
<text x="467.6" y="171.3">8</text>
<text x="467.6" y="173.8">11</text>
<text x="75.3" y="175.1">2</text>
<text x="75.3" y="177.6">3</text>
<text x="80.3" y="176.2">R0(1)</text>
<text x="80.3" y="178.8">R0(2)</text>
<text x="166.7" y="175.1">2</text>
<text x="166.7" y="177.6">3</text>
<text x="171.7" y="176.2">R0(1)</text>
<text x="171.7" y="178.8">R0(2)</text>
<text x="339.5" y="175.1">2</text>
<text x="339.5" y="177.6">3</text>
<text x="344.4" y="176.2">R0(1)</text>
<text x="344.4" y="178.8">R0(2)</text>
<text x="441.1" y="176.4">2</text>
<text x="441.1" y="178.9">3</text>
<text x="446" y="177.5">R0(1)</text>
<text x="461" y="175">Q3</text>
<text x="75.3" y="180.2">6</text>
<text x="75.3" y="182.7">7</text>
<text x="80.3" y="181.3">R9(1)</text>
<text x="80.3" y="183.9">R9(2)</text>
<text x="166.7" y="180.2">6</text>
<text x="166.7" y="182.7">7</text>
<text x="171.7" y="181.3">R9(1)</text>
<text x="171.7" y="183.9">R9(2)</text>
<text x="339.5" y="180.2">6</text>
<text x="339.5" y="182.7">7</text>
<text x="344.4" y="181.3">R9(1)</text>
<text x="344.4" y="183.9">R9(2)</text>
<text x="441.1" y="181.4">6</text>
<text x="441.1" y="184">7</text>
<text x="446" y="180">R0(2)</text>
<text x="446" y="182.6">R9(1)</text>
<text x="446" y="185.1">R9(2)</text>
<text x="78.8" y="187.8">74LS90</text>
<text x="150.1" y="186.1">102</text>
<text x="170.3" y="187.8">74LS90</text>
<text x="342.9" y="187.8">74LS90</text>
<text x="444.5" y="189.1">74LS90</text>
<text x="53.5" y="193.8">102</text>
<text x="170.4" y="209">102</text>
<text x="81.5" y="211.5">102</text>
<text x="335.4" y="221.7">102</text>
<text x="459.5" y="256.8" transform="rotate(-90 459.5 256.8)">2</text>
<text x="464.6" y="256.8" transform="rotate(-90 464.6 256.8)">1</text>
<text x="497.6" y="256.8" transform="rotate(-90 497.6 256.8)">5</text>
<text x="502.7" y="256.8" transform="rotate(-90 502.7 256.8)">4</text>
<text x="469" y="267.4">AND</text>
<text x="469" y="264.8">74LS08</text>
<text x="507.1" y="267.4">AND</text>
<text x="507.1" y="264.8">74LS08</text>
<text x="370.9" y="280.2">10k</text>
<text x="462" y="278.3" transform="rotate(-90 462 278.3)">3</text>
<text x="500.1" y="278.3" transform="rotate(-90 500.1 278.3)">6</text>
<text x="349.6" y="286.9">4</text>
<text x="354.6" y="288">R</text>
<text x="360.4" y="282.2" transform="rotate(-90 360.4 282.2)">8</text>
<text x="365.7" y="288">Q</text>
<text x="371.1" y="286.9">3</text>
<text x="361.6" y="290.4" transform="rotate(-90 361.6 290.4)">VCC</text>
<text x="364.3" y="293.1">DC</text>
<text x="371.1" y="291.9">7</text>
<text x="477.3" y="289.8" transform="rotate(-90 477.3 289.8)">2</text>
<text x="482.3" y="289.8" transform="rotate(-90 482.3 289.8)">1</text>
<text x="349.6" y="297">5</text>
<text x="354.6" y="298.2">CV</text>
<text x="486.8" y="297.9">74LS32</text>
<text x="386.2" y="305.5">10k</text>
<text x="486.8" y="300.4">OR</text>
<text x="337" y="308">10n</text>
<text x="349.6" y="307.2">2</text>
<text x="354.6" y="308.3">TR</text>
<text x="361.6" y="308.9" transform="rotate(-90 361.6 308.9)">GND</text>
<text x="364.5" y="308.3">TH</text>
<text x="371.1" y="307.2">6</text>
<text x="479.8" y="311.3" transform="rotate(-90 479.8 311.3)">3</text>
<text x="360.4" y="313.8" transform="rotate(-90 360.4 313.8)">1</text>
<text x="361.1" y="312.2">NE555</text>
<text x="380.1" y="336">47uf</text>
<text x="19.4" y="345.3">1</text>
<text x="22.9" y="342.3">7805</text>
<text x="24.4" y="346.4">VI</text>
<text x="39.2" y="346.4">VO</text>
<text x="46" y="345.3">3</text>
<text x="33.9" y="352" transform="rotate(-90 33.9 352)">GND</text>
<text x="32.8" y="357" transform="rotate(-90 32.8 357)">2</text>
<text x="40.7" y="370.6">100u</text>
<text x="8.5" y="386.3" transform="rotate(-90 8.5 386.3)">VCC</text>
<text x="30.7" y="387.1">GND</text>
</g>
</svg>
